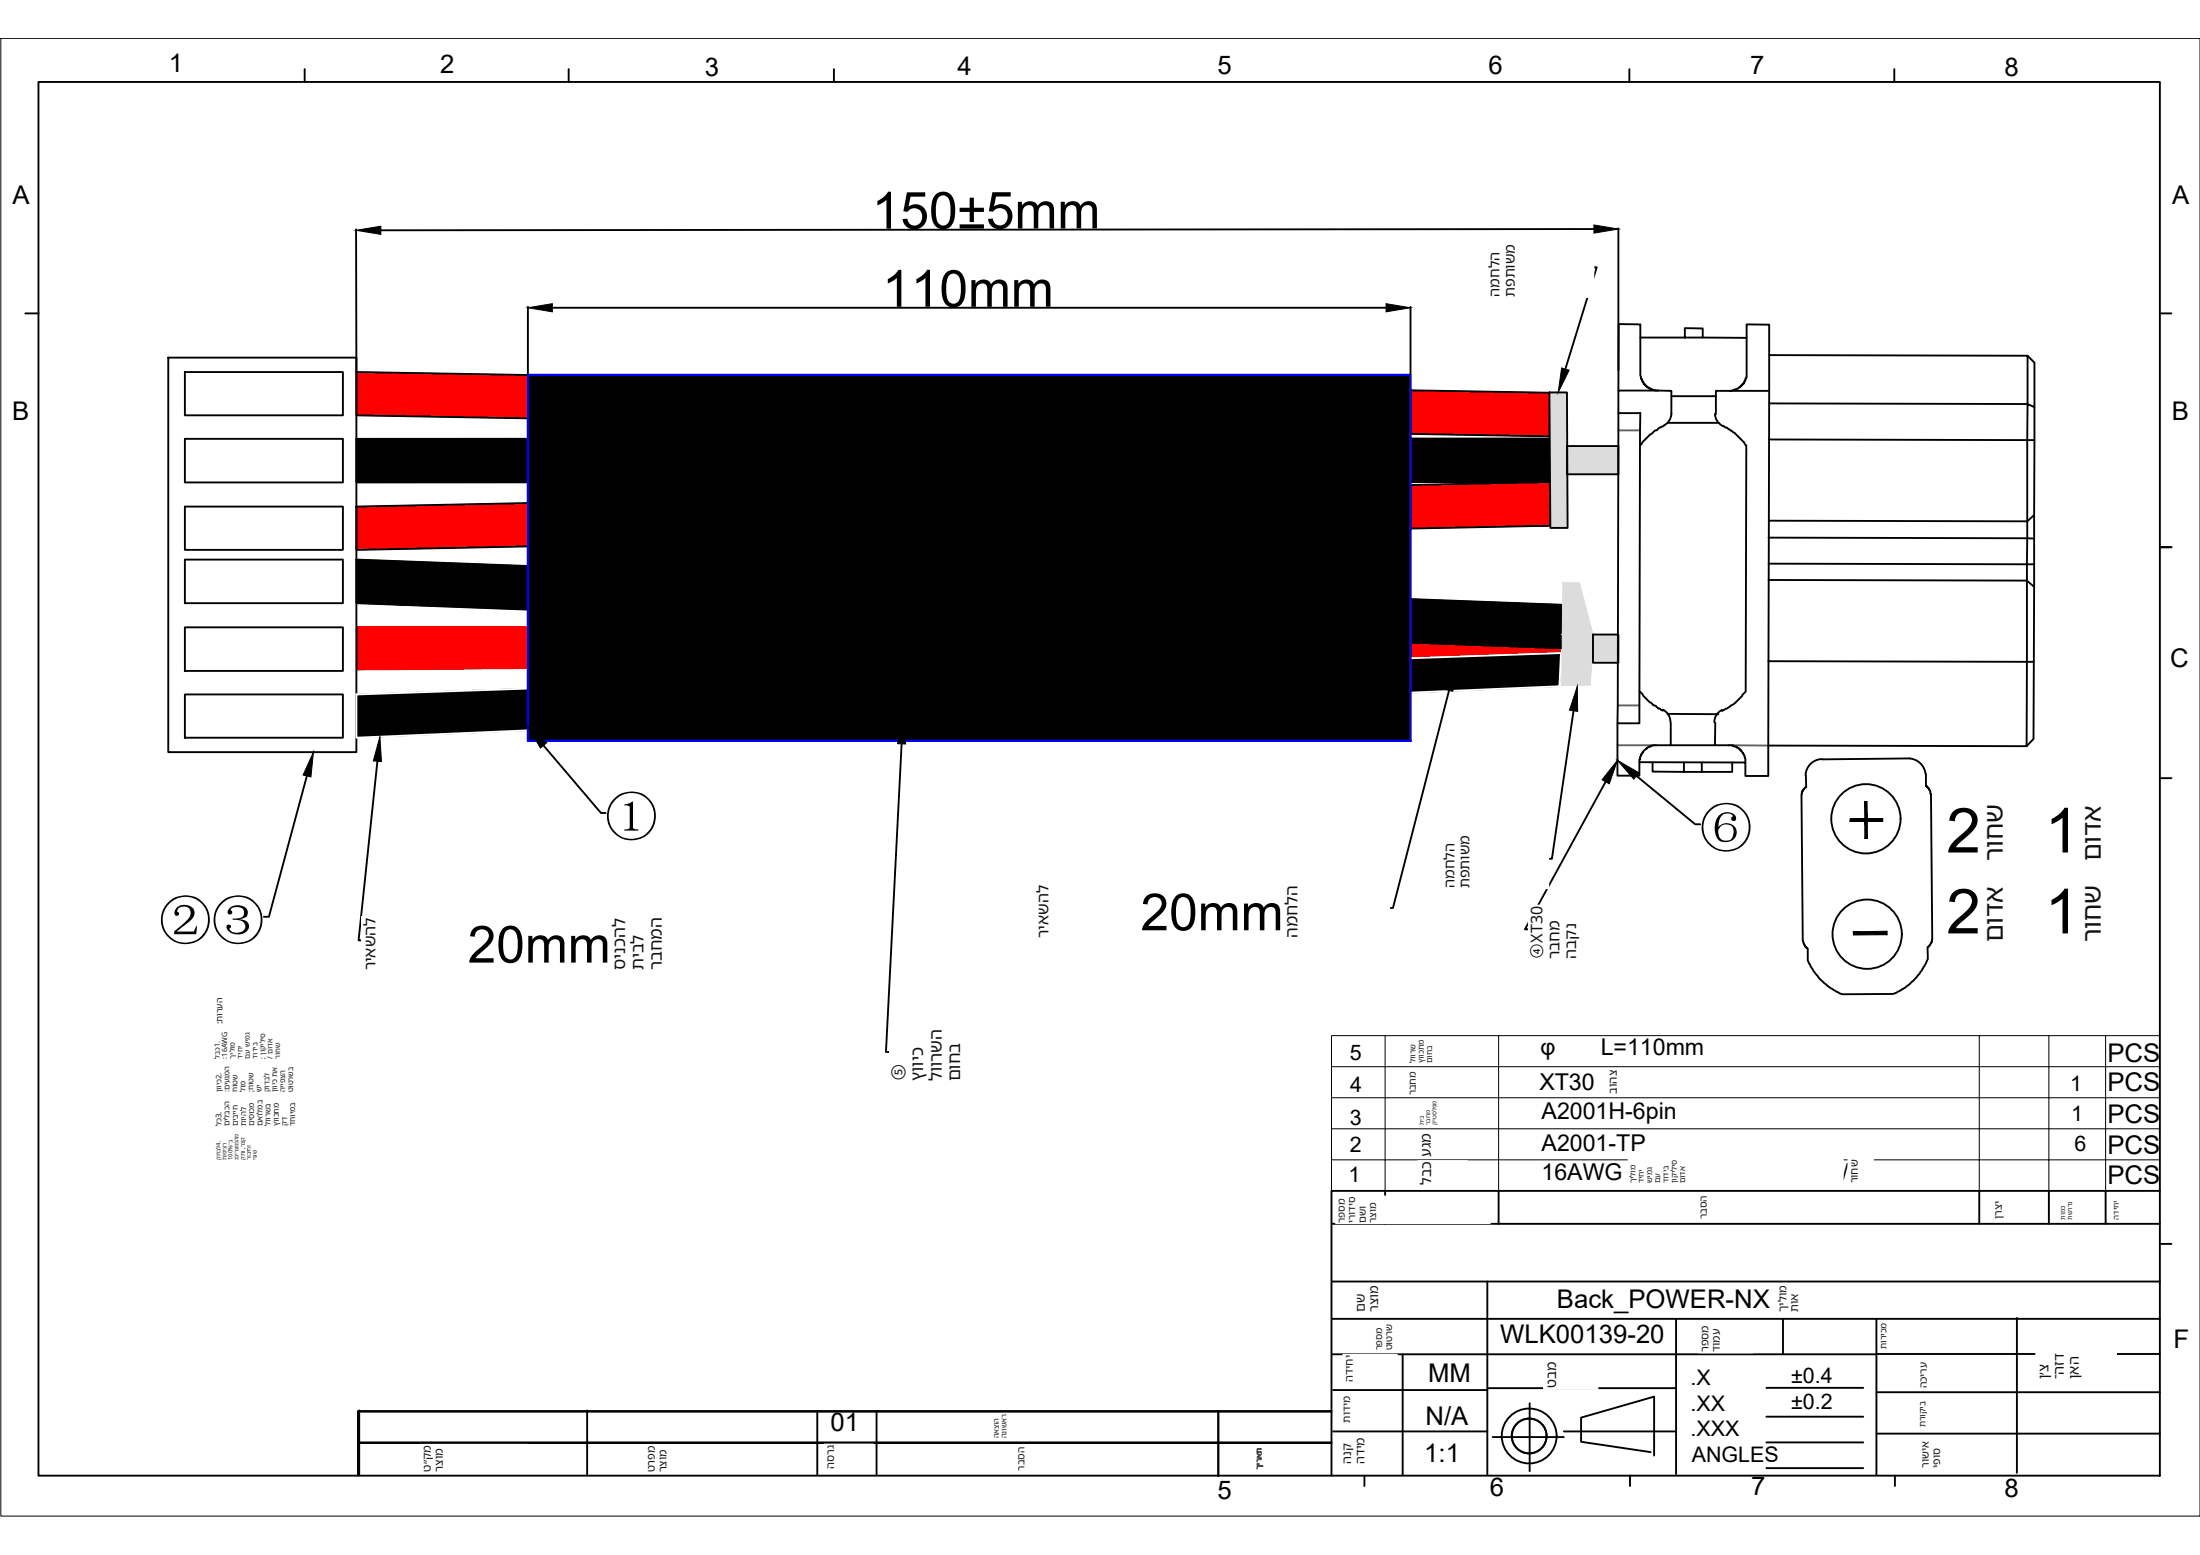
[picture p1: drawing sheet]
<svg xmlns="http://www.w3.org/2000/svg" width="297mm" height="210mm" viewBox="0 0 297 210" stroke-linecap="round" stroke-linejoin="round" font-family="sans-serif">
<!-- layer: 0 -->
<g fill="none" stroke="#000" stroke-width=".25">
<path d="M5.2 11.1h286.4v188.1h-286.4zM41.1 9.3v1.8M76.8 9.3v1.8M112.6 9.3v1.8M220 9.3v1.8M255.8 9.3v1.8M48.1 31v19.1M214.9 36.1h.7l-4.2 13.7M215.2 30.9l-163.8 .2M218.5 30.8v19.2M3.4 42.3h1.8M22.7 48.3h25.4v53.2h-25.4z"/>
<path d="M25 50.2h21.3v5.9h-21.3zM25 59.2h21.3v5.9h-21.3zM48.1 50.2l161.1 2.8v5.9l-161.1-2.8zM48.1 59.2h161.1v5.8l-161.1 .1zM71.3 41.4v9.2M74.6 41.5h112.5M190.4 41.4v9.2M209.2 53h2.4l.1 18.3h-2.4zM218.5 52.7l.1-9 2.9 .1v6.9l.1 .5h.1l.1 .4h.1v.2l.2 .1v.1l.2 .1 .1 .2h.2v.1l.4 .1v.1l2.7 .2v3.1M218.5 55.8h3l-.2 41.8h-2.9zM221.5 45.6h6M223.9 52.7h-5.4v3.1"/>
<path d="M224.6 57.5l-.3 .2a6.6 6.6 0 0 0-2.1 1.6l-.8 .8M225.2 57.1h6.9M225.7 55.8a1.84 1.84 0 0 1-1.1 1.7M225.7 53.5h6M227.5 44.3h2.4v1.3h-2.4zM229.9 45.6h5.9M231.5 55.9a1.84 1.84 0 0 0 1.1 1.6M231.7 55.9v-3.1h2.1l.4-.1v-.2h.2l.6-.2v-.2l.2-.1 .1-.2h.1v-.1a1.92 1.92 0 0 0 .4-1.4v-6.5h3.1l-.2 60.9h-3v-1.8h-14.4M232.6 57.5l.2 .1a7.9 7.9 0 0 1 3 2.5l-.1 33.3h-.1a8.1 8.1 0 0 1-2.7 2.4l-.4 .2M233.5 52.8h5.4M238.8 59.3l35.9 .1M238.9 47.9l34.9 .1v6.5h-34.9"/>
<path d="M273.8 48l.9 1v6l-.9-.5-.2 46.2-34.9-.1M274.7 55l-.1 44.8-1 .9M291.6 42.3h1.6M25 68.4h21.3v5.8h-21.3zM25 75.5h21.3v5.9h-21.3zM48.1 68.4l161.2-3.3v5.9l-161.2 3.2zM48.1 75.5l162.7 6.1v5.9l-162.7-6.1zM211.6 60.2h6.9v3.8h-6.9zM238.8 78.3l34.9 .1 .9 .8M238.8 76.1l35.8 .1M238.8 72.6l35.8 .1M274.6 69.5l-.9 .9-34.9-.1"/>
<path d="M291.6 73.8h1.6M291.6 73.9h1.6M25 93.7h21.3v5.9h-21.3zM25 84.7h21.3v5.9h-21.3zM195.7 93.2l-7.6 29.4h-.7M212.5 95.9l-3 20h-.6M215.1 85.7h3.4v3.8h-3.4zM221.3 93.3l.5 .4a6.1 6.1 0 0 0 1.9 1.7l.6 .5h.2M224.5 95.8a1.84 1.84 0 0 1 1 1.6M225.2 96.4h6.8M225.6 97.6v3h-2.5l-.3 .1v.1a1.63 1.63 0 0 0-1.2 1.1l-.2 .6h-.1v2.2h-2.9v-7.1M231.6 97.6l-.1 3h2.5v.1l.5 .1v.1l.4 .1 .2 .4a2.11 2.11 0 0 1 .6 1.5"/>
<path d="M232.5 95.8a1.84 1.84 0 0 0-1 1.7M238.7 89.3h35.9M41.4 104.7l-5.1 19.1h-.7M51 102.8l-2.6 24.1h.7M73.4 100.6l7.7 9.1h.7M121.7 100.4l-2.1 41.6h.7M216.8 105.6l-10.9 19.8h.6M221 104.7l7.9 6.6h.7M223.1 102.9v1.3h4.3h6.5v-1.3M225.6 100.6h5.9M227.4 102.9v1.3M229.8 102.9v1.3"/>
<path d="M246 102.5a2.26 2.26 0 0 0-2.2 2.2M257.8 102.4a2.35 2.35 0 0 1 2.2 2.1M257.8 102.4l-11.8 .1M260 104.5v1.6l.5 .5 .1 .6h.1l.2 19.4-.1 .6-.3 .5-.2 .2v1.6l-.1 .1a8.6 8.6 0 0 1-4.6 4.6h-6.9a8.7 8.7 0 0 1-4.6-4.6v-1.6l-.4-.2-.3-.8-.1-19.8a.62 .62 0 0 1 .2-.6l.4-.3-.1-1.6M291.6 105h1.6M179.9 178h111.7M179.9 173h111.7M179.9 165.2h111.7M187 160.8v4.4M200.8 173v26.1M202.3 160.8v4.4M226.3 178v21"/>
<path d="M240.7 178v4.7M253.4 178v21.1M267.2 160.8v4.4M272.3 177.9v20.9M276.6 160.8v4.4M284.3 160.8v4.4M291.6 160.8h-111.8v38.4M291.6 167.9h1.6M48.3 190.5h131.5M48.5 194.7h131.3M48.5 194.8h131.3M48.5 190.4v8.6"/>
<path d="M79.3 190.4v8.6M110.3 190.5v8.5M118.3 190.5v8.5M164.5 190.5v8.8M179.8 190.6h-131.5v8.6M179.9 182.8h73.5M180 187.6h20.8M180 193.2h20.8M184.2 199.2v1.4M189.4 182.8v16.3M200.9 187.4h25.4M201.5 194h9.6"/>
<path d="M206.5 189.4v9.2M211.1 193.2h15M220.1 199.2v1.4M222.9 196l-9.4-1.4v-3.2l9.8-2.9v8M238.5 187.3h13.1M238.5 191.2h13.1M238.5 194.7h13.1M238.5 198.2h13.1M253.4 182.8h38.2M253.4 187.9h38.2M253.4 193.5h38.2M255.8 199.2v1.4"/>
<path d="M285.3 182.8h.1"/>
<circle cx="251.9" cy="110.5" r="4.7"/>
<circle cx="252.1" cy="126.1" r="4.7"/>
<circle cx="206.5" cy="193.8" r="3.7"/>
<circle cx="206.5" cy="193.8" r="2.35"/>
</g>
<!-- layer: DIM -->
<path d="M.1 5.2h296.9v199.5h-296.9z" fill="none" stroke="#000" stroke-width=".14"/>
<!-- layer: 0 -->
<path d="M187 139.8h-7.2v4.2M202.3 139.8h-15.3v4.2h15.3v4.2h-15.3v4.2h-7.2v4.2M267.2 139.8h-64.9v4.2h64.9v4.2h-64.9v4.2h-15.3v4.2h15.3v4.2M276.6 139.8h-9.4v4.2h9.4v4.2h-9.4v4.2h-64.9v4.2h64.9v4.2M284.3 139.8h-7.7v4.2h7.7v4.2h-7.7v4.2h-9.4v4.2h9.4v4.2M291.6 139.8h-7.3v4.2h7.3M179.8 148.2v-4.2h7.2v4.2h-7.2v4.2M291.6 148.2h-7.3v4.2h-7.7v4.2h7.7v4.2M291.6 152.4h-7.3v4.2h7.3M179.8 160.8v-4.2h7.2v4.2" fill="none" stroke="#000" stroke-width=".14"/>
<g fill="#f00" stroke="#f00" stroke-width=".14">
<path d="M48.1 84.6h162.7z"/>
<path d="M48.1 84.6h162.7l-.2 4.4z"/>
<path d="M48.1 50.2l161.1 2.8h-161.1z"/>
<path d="M48.1 53h161.1v3.1z"/>
<path d="M48.1 68.4l161.2-3.3v3.3z"/>
<path d="M48.1 68.4h161.2v2.6z"/>
<path d="M48.1 84.6v4.4h162.5zM48.1 89h162.5l-162.5 1.4z"/>
<path d="M48.1 53v3.1h161.1zM48.1 56.1h161.1v2.8z"/>
<path d="M48.1 68.4v2.6h161.2zM48.1 71h161.2l-161.2 3.2z"/>
</g>
<g fill="#000" stroke="#000" stroke-width=".14">
<path d="M48.1 31.1l3.3-.6v1.1zM215.2 30.4l3.3 .5-3.3 .6zM48.1 59.2h161.1v5.8zM71.3 41.5l3.3-.5v1.1zM187.1 41l3.3 .5-3.3 .6zM48.1 59.2h161.1zM210.8 49.7l1.1 .3-1.5 3zM48.1 75.5l157 5.9h-157zM48.1 81.4h157l5.7 .2zM79.6 92.6h131l-25.2 1.1zM196.5 90l-.3 3.3-1.1-.2zM79.6 92.6l131.2-4.4-.2 4.4z"/>
<path d="M213 92.6v3.4l-1.1-.1zM42.3 101.5l-.3 3.4-1.1-.3zM51.3 99.5l.2 3.3-1.1-.1zM71.3 98.1l2.5 2.2-.8 .7zM121.9 97.1l.4 3.3h-1.1zM218.4 102.6l-1.1 3.2-1-.5zM218.4 102.6l2.9 1.7-.7 .9zM249.8 110.9h2zM251.8 110.9h.3v2.3zM251.7 108.2h.4zM252.1 110.5h2.1z"/>
<path d="M48.1 59.2v5.8h161.1zM48.1 65h161.1l-161.1 .1z"/>
<path d="M71.3 50.6l119.1 49.4v-49.4zM71.3 50.6l119.1 49.4h-119.1z"/>
<path d="M48.1 81.4l5.7 .2h157zM53.8 81.6h157v5.9z"/>
<path d="M48.1 93.7h137.3l-105.8-1.1zM48.1 93.7h137.3l-137.3 5.9z"/>
<path d="M249.8 110.9h2.3zM249.8 110.9h2.3z"/>
<path d="M251.8 110.5h2.4zM251.8 110.5h2.4z"/>
<path d="M251.8 110.9h.3zM251.8 110.9h.3z"/>
<path d="M251.7 108.2l.4 2.3v-2.3zM251.7 108.2l.4 2.3h-.3z"/>
<path d="M251.8 113.2h.3zM251.8 110.9l.3 2.3h-.3z"/>
<path d="M251.8 110.5h2.4zM249.8 110.5h4.4z"/>
<path d="M249.8 110.5l4.4 .3v-.3zM249.8 110.5l4.4 .3h-4.4z"/>
<path d="M249.8 110.8h4.4zM249.8 110.8l2.3 .1z"/>
<path d="M250.2 125.8l4.6 .4v-.5zM250.2 125.8l4.6 .4h-4.5z"/>
</g>
<path d="M48.1 93.7l162.7-5.5-.2 4.4-162.5 7z" fill="none" stroke="#fff" stroke-width=".25"/>
<path d="M218.5 58.1h2.9M218.4 95.2h2.9M218.4 100.6h5.4M233.4 100.6h5.3" fill="none" stroke="#5f5f5f" stroke-width=".25"/>
<g fill="#dcdcdc" stroke="#dcdcdc" stroke-width=".14">
<path d="M210.9 88.1h4.1l-.3 4.3z"/>
<path d="M211 78.7l4.1 7-1.8-7zM211 78.7l4.1 7h-4.2z"/>
<path d="M210.9 85.7l4.1 2.4 .1-2.4zM210.9 85.7l4.1 2.4h-4.1z"/>
<path d="M210.9 88.1l-.1 4.3h3.9zM210.8 92.4h3.9l-3.9 .2z"/>
<path d="M211.6 60.2l6.9 3.8v-3.8zM211.6 60.2l6.9 3.8h-6.9z"/>
<path d="M209.2 53l2.4 18.3-.1-18.3zM209.2 53l2.4 18.3h-2.3z"/>
<path d="M215.1 85.7l3.3 3.8v-3.8zM215.1 85.7l3.3 3.8h-3.3z"/>
</g>
<path d="M71.3 50.6h119.1v49.4h-119.1z" fill="none" stroke="#00f" stroke-width=".3"/>
<g fill="#fff" stroke="#fff" stroke-width=".35">
<path d="M180.5 161.6h20.6v3.5h-20.6z"/>
<path d="M278.1 162.2h5v2.5h-5z"/>
<path d="M285.2 162.1h5.1v2.5h-5.1z"/>
<path d="M182.8 173.5h14.2v3.5h-14.2z"/>
<path d="M185.6 178.7h7.1v3.6h-7.1z"/>
<path d="M181.4 182.9h7.1v3.6h-7.1z"/>
<path d="M181.1 188.5h7.1v3.5h-7.1z"/>
<path d="M181 194h7.2v3.6h-7.2z"/>
<path d="M208.5 183.8h7.1v3.6h-7.1z"/>
<path d="M229.4 179h7.1v3.5h-7.1z"/>
<path d="M253.7 178.6h12.5v3.5h-12.5z"/>
<path d="M259 189.1h7.1v3.6h-7.1z"/>
<path d="M259.2 194.6h7.1v3.5h-7.1z"/>
<path d="M259 183.9h7.1v3.5h-7.1z"/>
<path d="M269.1 162.1h6.2v2.5h-6.2z"/>
<path d="M169.4 195.5h6v2.9h-6z"/>
<path d="M275 182.6h10.7v3.6h-10.7z"/>
<path d="M56.9 195.1h14.2v3.5h-14.2z"/>
<path d="M111.4 195h6.4v3.2h-6.4z"/>
<path d="M137.2 195.3h6.4v3.2h-6.4z"/>
<path d="M169.4 195.4h6v2.9h-6z"/>
<path d="M134 190.9h12.8v3.2h-12.8z"/>
<path d="M87.2 195.2h14.2v3.6h-14.2z"/>
<path d="M229.3 161.3h6.4v3.2h-6.4z"/>
<path d="M191.6 156.8h6.4v3.2h-6.4z"/>
<path d="M191.6 152.9h6.4v3.2h-6.4z"/>
<path d="M191.6 148.6h6.4v3.2h-6.4z"/>
<path d="M190.1 144.6h9.6v3.2h-9.6z"/>
<path d="M190.2 140.3h9.6v3.2h-9.6z"/>
<path d="M239.9 173.5h10.7v3.6h-10.7z"/>
<path d="M219.9 156.5h28.9v3.2h-28.9z"/>
<path d="M249.6 156.5h3.2v3.2h-3.2z"/>
<path d="M217 144.4h6.4v3.2h-6.4z"/>
<path d="M29.1 134.7h10.6v3.6h-10.6z"/>
<path d="M28.9 139.3h62.2v3.6h-62.2z"/>
<path d="M29.1 143.9h42.6v3.6h-42.6z"/>
<path d="M29 148.5h53.4v3.5h-53.4z"/>
<path d="M29.1 153h74.7v3.6h-74.7z"/>
<path d="M206.5 122.3h35.5v7.1h-35.5z"/>
<path d="M120.2 138.9h24.9v7.1h-24.9z"/>
<path d="M200.9 32.9h14.2v7.1h-14.2z"/>
<path d="M194.8 112.7h14.2v7.1h-14.2z"/>
<path d="M48.9 123.8h14.2v7.1h-14.2z"/>
<path d="M82.5 123.8h14.2v7.1h-14.2z"/>
<path d="M139.8 119.5h14.2v7.1h-14.2z"/>
<path d="M173.3 119.5h14.2v7.1h-14.2z"/>
<path d="M267.5 107.7h8.6v8.6h-8.6z"/>
<path d="M280.7 107.7h8.6v8.6h-8.6z"/>
<path d="M267.5 118.6h8.6v8.6h-8.6z"/>
<path d="M280.7 118.6h8.6v8.6h-8.6z"/>
</g>
<g font-size="8.4">
<text x="262.8" y="115.1">2</text>
<text x="276.1" y="115.1">1</text>
<text x="262.8" y="126">2</text>
<text x="276.1" y="126">1</text>
</g>
<g font-size="7.1">
<text x="81.7" y="112.7">①</text>
<text x="229.5" y="114.2">⑥</text>
<text x="21.5" y="126.7">②③</text>
</g>
<g font-size="6.9">
<text x="117.7" y="30.9">150±5mm</text>
<text x="119.1" y="41.4">110mm</text>
<text x="154" y="125.6">20mm</text>
<text x="63.1" y="129.9">20mm</text>
</g>
<g font-size="3.5">
<text x="22.8" y="9.7">1</text>
<text x="59.4" y="9.8">2</text>
<text x="95.2" y="10.3">3</text>
<text x="129.3" y="10.1">4</text>
<text x="164.4" y="10">5</text>
<text x="201" y="10">6</text>
<text x="236.3" y="10">7</text>
<text x="270.6" y="10.2">8</text>
<text x="1.7" y="27.6">A</text>
<text x="293.3" y="27.6">A</text>
<text x="1.6" y="56.7">B</text>
<text x="293.2" y="56.7">B</text>
<text x="293" y="90.1">C</text>
<text x="284.6" y="143.3">PCS</text>
<text x="284.6" y="147.3">PCS</text>
<text x="284.6" y="151.7">PCS</text>
<text x="284.6" y="155.8">PCS</text>
<text x="284.6" y="159.8">PCS</text>
<text x="210.2" y="176.6">Back_POWER-NX</text>
<text x="202.6" y="181.3">WLK00139-20</text>
<text x="293.4" y="182">F</text>
<text x="192.8" y="186.6">MM</text>
<text x="112.1" y="193.2">01</text>
<text x="192.3" y="197.3">1:1</text>
<text x="192.5" y="192.3">N/A</text>
<text x="164.4" y="202.4">5</text>
<text x="201.2" y="202">6</text>
<text x="236.5" y="201.8">7</text>
<text x="270.6" y="202.1">8</text>
</g>
<g font-size="3.5" fill="#111">
<text x="270.4" y="116.3" transform="rotate(-90 270.4 116.3)">רוחש</text>
<text x="283.7" y="116.3" transform="rotate(-90 283.7 116.3)">םודא</text>
<text x="270.4" y="127.2" transform="rotate(-90 270.4 127.2)">םודא</text>
<text x="283.7" y="127.2" transform="rotate(-90 283.7 127.2)">רוחש</text>
</g>
<g font-size="3.1">
<text x="208" y="142.5">φ</text>
<text x="216.1" y="142.5">L=110mm</text>
<text x="207.8" y="147.2">XT30</text>
<text x="208.1" y="155.4">A2001-TP</text>
<text x="208.1" y="151.1">A2001H-6pin</text>
<text x="208.1" y="159.3">16AWG</text>
<text x="248.7" y="159.3">/</text>
</g>
<g font-size="2.9">
<text x="182.3" y="143.1">5</text>
<text x="182.3" y="147.5">4</text>
<text x="279.5" y="147.2">1</text>
<text x="182.2" y="151.9">3</text>
<text x="182.3" y="155.5">2</text>
<text x="279.6" y="151.4">1</text>
<text x="280.1" y="155.4">6</text>
<text x="182.1" y="159.6">1</text>
<text x="228.2" y="187">.X</text>
<text x="228.2" y="190.4">.XX</text>
<text x="241.8" y="186.7">±0.4</text>
<text x="241.8" y="190.2">±0.2</text>
<text x="228.2" y="193.9">.XXX</text>
<text x="228.4" y="197.4">ANGLES</text>
</g>
<g font-size="2.4" fill="#111">
<text x="84.4" y="130.9" transform="rotate(-90 84.4 130.9)">סינכהל</text>
<text x="86.9" y="130.9" transform="rotate(-90 86.9 130.9)">תיבל</text>
<text x="89.3" y="130.9" transform="rotate(-90 89.3 130.9)">רבחמה</text>
<text x="122.2" y="146" transform="rotate(-90 122.2 146)">5</text>
<text x="124.7" y="146" transform="rotate(-90 124.7 146)">ץוויכ</text>
<text x="127.2" y="146" transform="rotate(-90 127.2 146)">לוורשה</text>
<text x="129.6" y="146" transform="rotate(-90 129.6 146)">םוחב</text>
</g>
<text font-size="2.3" fill="#111" x="175.2" y="126.6" transform="rotate(-90 175.2 126.6)">המחלה</text>
<g font-size="2.2" fill="#111">
<text x="50.7" y="130.9" transform="rotate(-90 50.7 130.9)">ריאשהל</text>
<text x="141.6" y="126.6" transform="rotate(-90 141.6 126.6)">ריאשהל</text>
<text x="208.3" y="129.4" transform="rotate(-90 208.3 129.4)">④XT30</text>
<text x="210.5" y="129.4" transform="rotate(-90 210.5 129.4)">רבחמ</text>
<text x="212.8" y="129.4" transform="rotate(-90 212.8 129.4)">הבקנ</text>
</g>
<g font-size="2" fill="#111">
<text x="202.5" y="40" transform="rotate(-90 202.5 40)">המחלה</text>
<text x="204.5" y="40" transform="rotate(-90 204.5 40)">תפתושמ</text>
<text x="196.4" y="119.8" transform="rotate(-90 196.4 119.8)">המחלה</text>
<text x="198.4" y="119.8" transform="rotate(-90 198.4 119.8)">תפתושמ</text>
<text x="193.2" y="156.1" transform="rotate(-90 193.2 156.1)">עגמ</text>
<text x="193.2" y="160" transform="rotate(-90 193.2 160)">לבכ</text>
<text x="276.6" y="186.2" transform="rotate(-90 276.6 186.2)">ן׳צ</text>
<text x="278.6" y="186.2" transform="rotate(-90 278.6 186.2)">־הזד</text>
<text x="280.7" y="186.2" transform="rotate(-90 280.7 186.2)">ןאה</text>
</g>
<text font-size="1.9" fill="#111" x="210.1" y="187.4" transform="rotate(-90 210.1 187.4)">טבמ</text>
<g font-size="1.7" fill="#111">
<text x="184.3" y="177" transform="rotate(-90 184.3 177)">םש</text>
<text x="186.1" y="177" transform="rotate(-90 186.1 177)">רצומ</text>
<text x="182.4" y="197.6" transform="rotate(-90 182.4 197.6)">הנק</text>
<text x="184.2" y="197.6" transform="rotate(-90 184.2 197.6)">הדימ</text>
</g>
<g font-size="1.6" fill="#111">
<text x="218.3" y="147.6" transform="rotate(-90 218.3 147.6)">בוהצ</text>
<text x="58.2" y="198.6" transform="rotate(-90 58.2 198.6)">ט״קמ</text>
<text x="59.8" y="198.6" transform="rotate(-90 59.8 198.6)">רצומ</text>
</g>
<g font-size="1.5" fill="#111">
<text x="250.8" y="159.7" transform="rotate(-90 250.8 159.7)">רוחש</text>
<text x="270.3" y="164.6" transform="rotate(-90 270.3 164.6)">ןרצי</text>
<text x="241.2" y="177.1" transform="rotate(-90 241.2 177.1)">ךילומ</text>
<text x="242.8" y="177.1" transform="rotate(-90 242.8 177.1)">תוא</text>
<text x="230.7" y="182.5" transform="rotate(-90 230.7 182.5)">רפסמ</text>
<text x="232.2" y="182.5" transform="rotate(-90 232.2 182.5)">דומע</text>
<text x="182.7" y="186.5" transform="rotate(-90 182.7 186.5)">הדיחי</text>
<text x="88.4" y="198.8" transform="rotate(-90 88.4 198.8)">טרפמ</text>
<text x="90" y="198.8" transform="rotate(-90 90 198.8)">רצומ</text>
<text x="112.6" y="198.2" transform="rotate(-90 112.6 198.2)">הסרג</text>
<text x="260.4" y="198.1" transform="rotate(-90 260.4 198.1)">רושיא</text>
<text x="262" y="198.1" transform="rotate(-90 262 198.1)">יפוס</text>
</g>
<g font-size="1.4" fill="#111">
<text x="181.6" y="165.1" transform="rotate(-90 181.6 165.1)">רפסמ</text>
<text x="183" y="165.1" transform="rotate(-90 183 165.1)">ירודיס</text>
<text x="184.4" y="165.1" transform="rotate(-90 184.4 165.1)">םשו</text>
<text x="185.8" y="165.1" transform="rotate(-90 185.8 165.1)">רצומ</text>
<text x="230.4" y="164.5" transform="rotate(-90 230.4 164.5)">רבסה</text>
<text x="260.2" y="187.4" transform="rotate(-90 260.2 187.4)">הכירע</text>
<text x="182.3" y="192" transform="rotate(-90 182.3 192)">תודימ</text>
<text x="138.3" y="198.5" transform="rotate(-90 138.3 198.5)">רבסה</text>
</g>
<g font-size="1.3" fill="#111">
<text x="191.2" y="147.8" transform="rotate(-90 191.2 147.8)">רבחמ</text>
<text x="186.6" y="182.3" transform="rotate(-90 186.6 182.3)">רפסמ</text>
<text x="188" y="182.3" transform="rotate(-90 188 182.3)">טוטרש</text>
</g>
<g font-size="1.2" fill="#111">
<text x="30" y="138" transform="rotate(-90 30 138)">תורעה</text>
<text x="30" y="138.3" transform="rotate(-90 30 138.3)">:</text>
<text x="254.7" y="182.1" transform="rotate(-90 254.7 182.1)">תוריכמ</text>
<text x="260" y="192.7" transform="rotate(-90 260 192.7)">תרוקיב</text>
</g>
<g font-size="1.1" fill="#111">
<text x="191.1" y="143.5" transform="rotate(-90 191.1 143.5)">לוורש</text>
<text x="192.3" y="143.5" transform="rotate(-90 192.3 143.5)">ץווכתמ</text>
<text x="193.4" y="143.5" transform="rotate(-90 193.4 143.5)">םוחב</text>
<text x="29.9" y="152" transform="rotate(-90 29.9 152)">לכ3.</text>
<text x="31" y="152" transform="rotate(-90 31 152)">םילבכה</text>
<text x="32.1" y="152" transform="rotate(-90 32.1 152)">םיבייח</text>
<text x="33.2" y="152" transform="rotate(-90 33.2 152)">תויהל</text>
<text x="34.3" y="152" transform="rotate(-90 34.3 152)">םיסוכמ</text>
<text x="35.4" y="152" transform="rotate(-90 35.4 152)">םאולמב</text>
<text x="36.5" y="152" transform="rotate(-90 36.5 152)">לוורשב</text>
<text x="37.6" y="152" transform="rotate(-90 37.6 152)">ץווכתמ</text>
<text x="38.8" y="152" transform="rotate(-90 38.8 152)">קד</text>
<text x="39.9" y="152" transform="rotate(-90 39.9 152)">דחוימב</text>
<text x="220.8" y="159.7" transform="rotate(-90 220.8 159.7)">ךילומ</text>
<text x="221.9" y="159.7" transform="rotate(-90 221.9 159.7)">דיחי</text>
<text x="223.1" y="159.7" transform="rotate(-90 223.1 159.7)">שימג</text>
<text x="224.2" y="159.7" transform="rotate(-90 224.2 159.7)">םע</text>
<text x="225.3" y="159.7" transform="rotate(-90 225.3 159.7)">דודיב</text>
<text x="226.4" y="159.7" transform="rotate(-90 226.4 159.7)">ןוקיליס</text>
<text x="227.5" y="159.7" transform="rotate(-90 227.5 159.7)">םודא</text>
<text x="286.1" y="164.6" transform="rotate(-90 286.1 164.6)">הדיחי</text>
<text x="170.4" y="198.4" transform="rotate(-90 170.4 198.4)">ךיראת</text>
</g>
<g font-size="1" fill="#111">
<text x="29.7" y="142.9" transform="rotate(-90 29.7 142.9)">לבכ1.</text>
<text x="30.7" y="142.9" transform="rotate(-90 30.7 142.9)">:16AWG</text>
<text x="31.7" y="142.9" transform="rotate(-90 31.7 142.9)">ךילומ</text>
<text x="32.7" y="142.9" transform="rotate(-90 32.7 142.9)">דיחי</text>
<text x="33.7" y="142.9" transform="rotate(-90 33.7 142.9)">םע שימג</text>
<text x="34.8" y="142.9" transform="rotate(-90 34.8 142.9)">דודיב</text>
<text x="35.8" y="142.9" transform="rotate(-90 35.8 142.9)">;</text>
<text x="35.8" y="142.4" transform="rotate(-90 35.8 142.4)">ןוקיליס</text>
<text x="36.8" y="142.9" transform="rotate(-90 36.8 142.9)">/ םודא</text>
<text x="37.8" y="142.9" transform="rotate(-90 37.8 142.9)">רוחש</text>
<text x="29.9" y="147.5" transform="rotate(-90 29.9 147.5)">ןוויכ2.</text>
<text x="31" y="147.5" transform="rotate(-90 31 147.5)">:</text>
<text x="31" y="147.2" transform="rotate(-90 31 147.2)">םיעגמה</text>
<text x="32.1" y="147.5" transform="rotate(-90 32.1 147.5)">חוטש</text>
<text x="33.1" y="147.5" transform="rotate(-90 33.1 147.5)">לומ</text>
<text x="34.2" y="147.5" transform="rotate(-90 34.2 147.5)">;</text>
<text x="34.2" y="147.2" transform="rotate(-90 34.2 147.2)">חוטש</text>
<text x="35.3" y="147.5" transform="rotate(-90 35.3 147.5)">שי</text>
<text x="36.4" y="147.5" transform="rotate(-90 36.4 147.5)">קודבל</text>
<text x="37.4" y="147.5" transform="rotate(-90 37.4 147.5)">ןוויכ תא</text>
<text x="38.5" y="147.5" transform="rotate(-90 38.5 147.5)">הייפצה</text>
<text x="39.6" y="147.5" transform="rotate(-90 39.6 147.5)">טוטרשב</text>
<text x="134.8" y="194.1" transform="rotate(-90 134.8 194.1)">האצוה</text>
<text x="135.9" y="194.1" transform="rotate(-90 135.9 194.1)">הנושאר</text>
</g>
<g font-size=".9" fill="#111">
<text x="278.8" y="164.7" transform="rotate(-90 278.8 164.7)">תומכ</text>
<text x="279.8" y="164.7" transform="rotate(-90 279.8 164.7)">תשרדנ</text>
</g>
<g font-size=".8" fill="#111">
<text x="192.3" y="151.8" transform="rotate(-90 192.3 151.8)">תיב</text>
<text x="193.1" y="151.8" transform="rotate(-90 193.1 151.8)">רבחמ</text>
<text x="194" y="151.8" transform="rotate(-90 194 151.8)">קיטסלפמ</text>
<text x="29.8" y="156.6" transform="rotate(-90 29.8 156.6)">קודבל4.</text>
<text x="30.6" y="156.6" transform="rotate(-90 30.6 156.6)">תופיצר</text>
<text x="31.4" y="156.6" transform="rotate(-90 31.4 156.6)">100%־ב</text>
<text x="32.2" y="156.6" transform="rotate(-90 32.2 156.6)">:</text>
<text x="32.2" y="156.4" transform="rotate(-90 32.2 156.4)">םירצומהמ</text>
<text x="33" y="156.6" transform="rotate(-90 33 156.6)">קתנ ,רצק</text>
<text x="33.9" y="156.6" transform="rotate(-90 33.9 156.6)">רוביחו</text>
<text x="34.7" y="156.6" transform="rotate(-90 34.7 156.6)">יוגש</text>
</g>
</svg>
